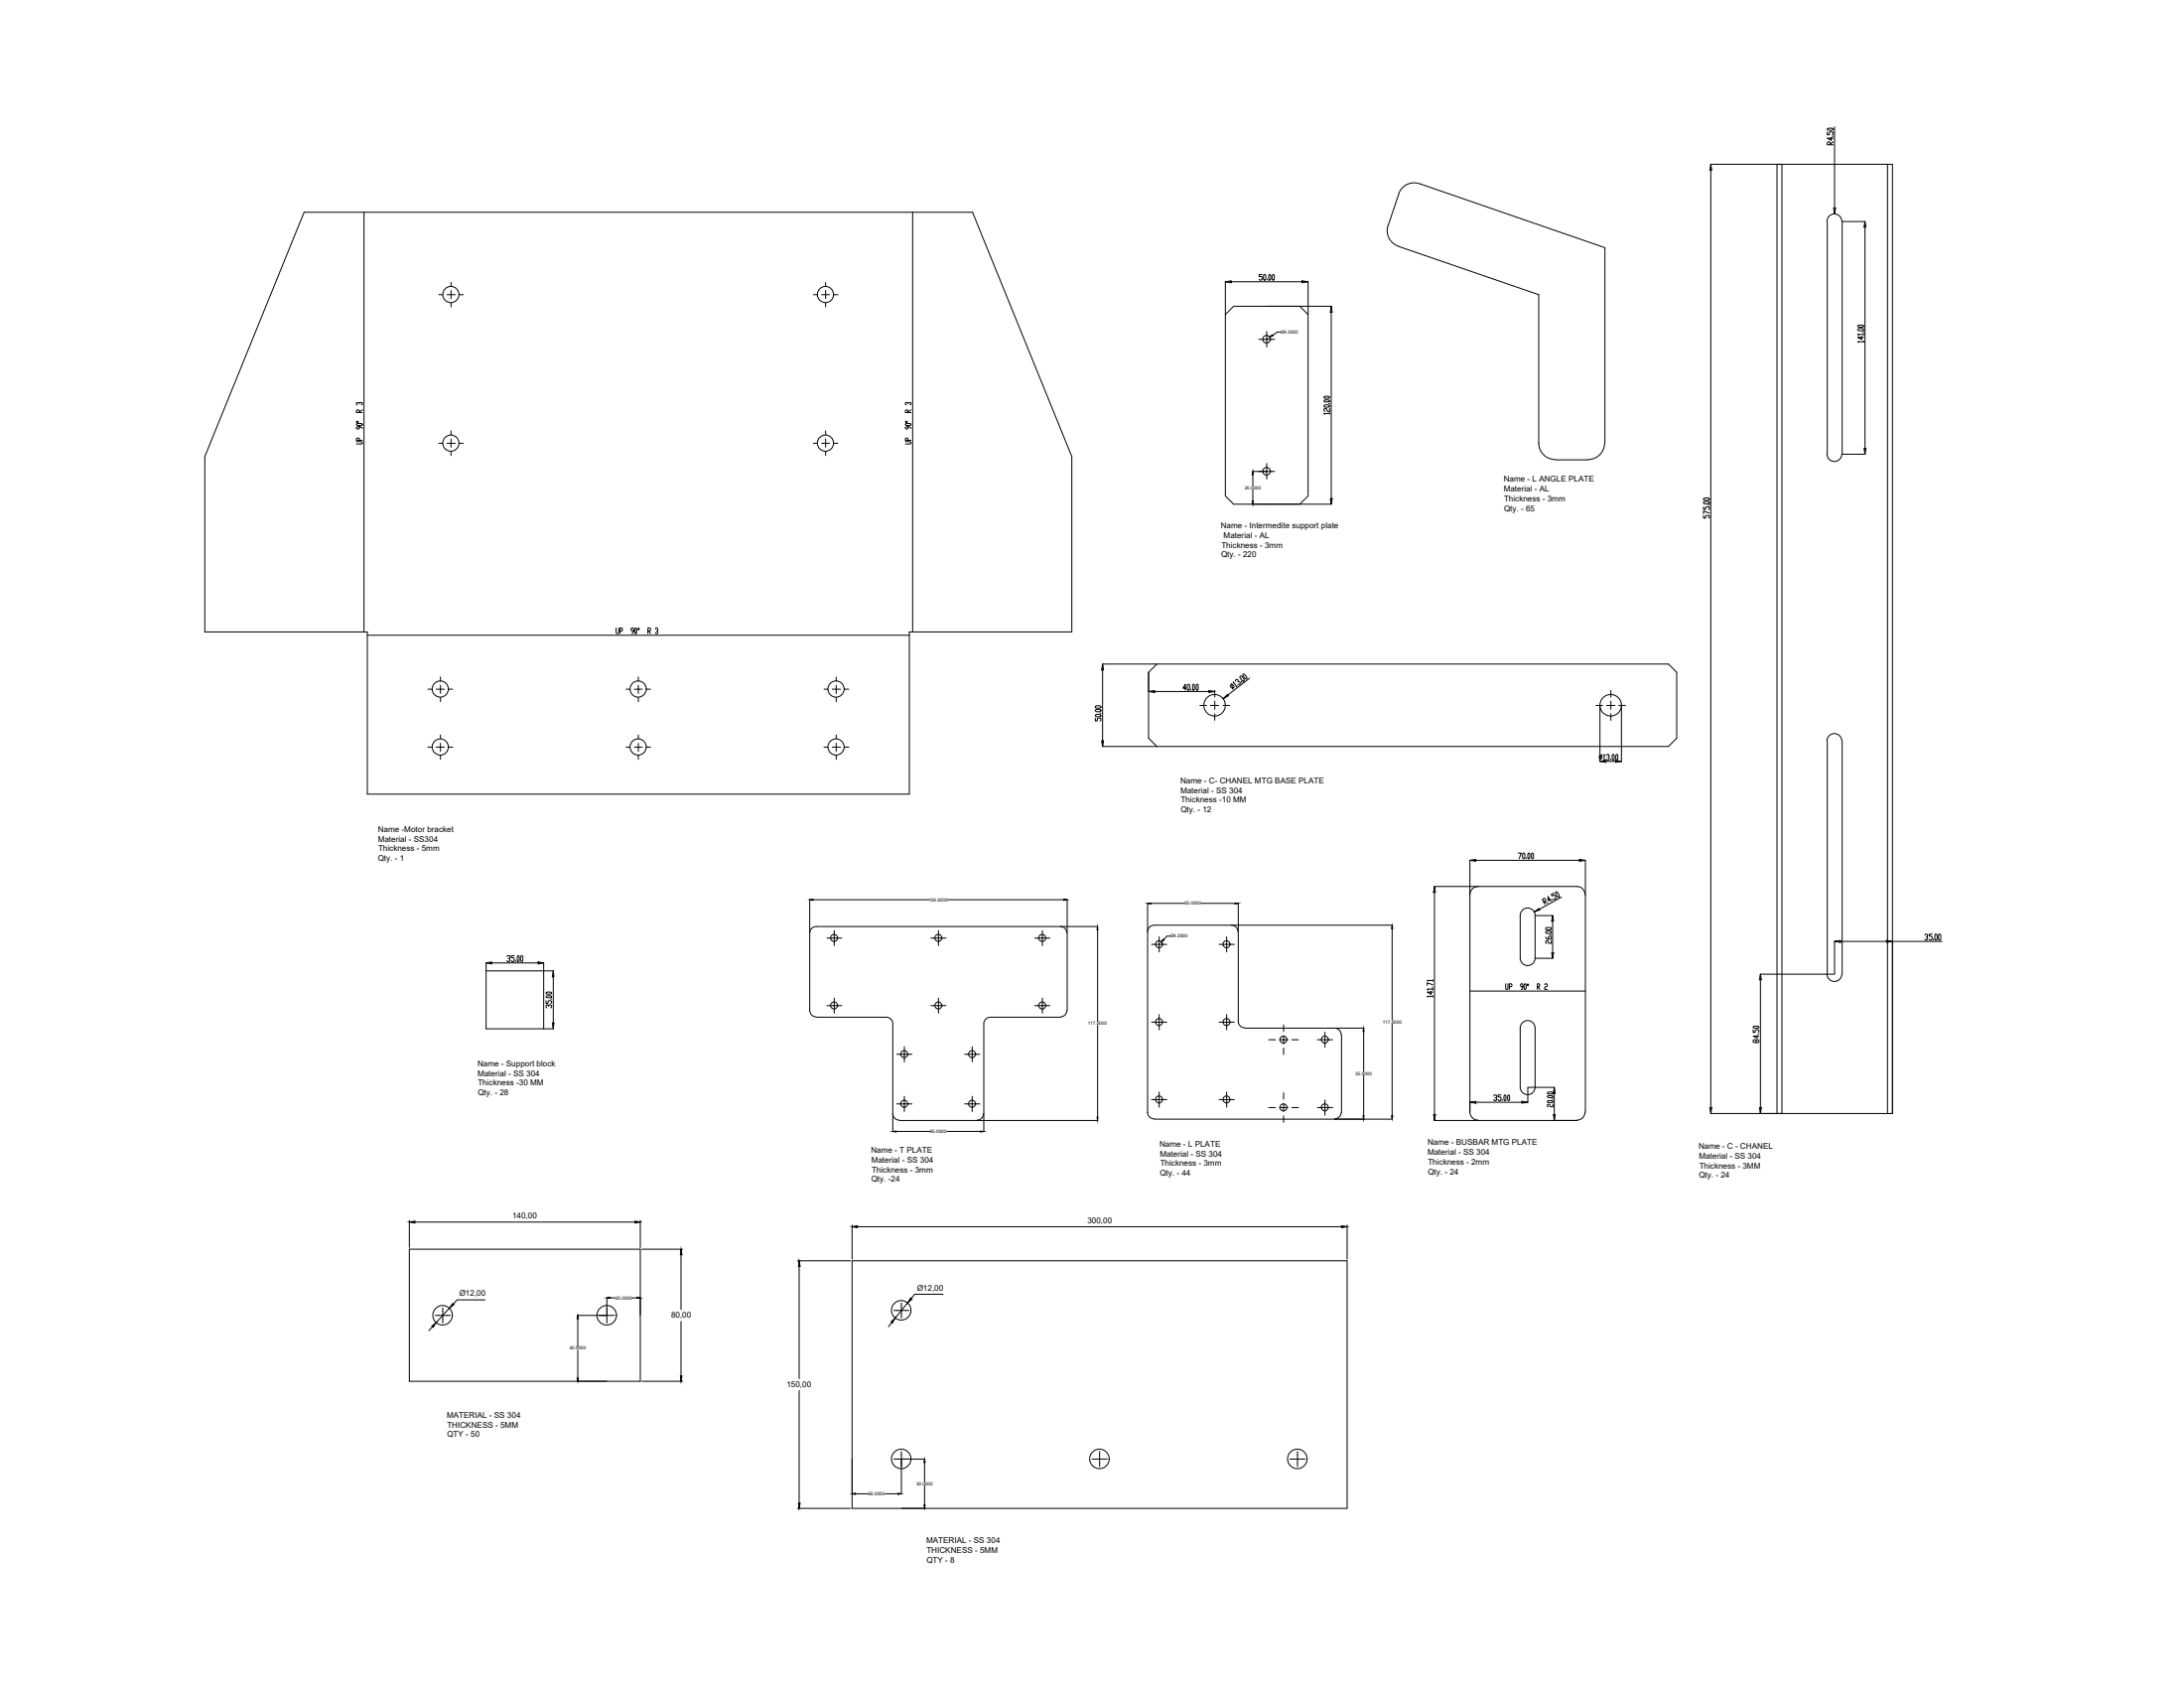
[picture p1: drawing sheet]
<svg xmlns="http://www.w3.org/2000/svg" width="279mm" height="216mm" viewBox="0 0 279 216" stroke-linecap="round" stroke-linejoin="round" font-family="sans-serif">
<!-- layer: 0 -->
<g fill="none" stroke="#000" stroke-width=".13">
<path d="M38.9 27.1h85.5l12.7 31.3v22.4h-20.8v20.8h-69.3v-20.8h-20.8v-22.4zM46.6 27.1v53.7M56.1 37.7h.5M57.2 37.7h1.1M57.7 36.1v.5M57.7 37.1v1.1M57.7 38.7v.6M58.8 37.7h.5M104.1 37.7h.5M105.1 37.7h1M105.6 36.1v.5M105.6 37.1v1.1"/>
<path d="M105.6 38.7v.6M106.7 37.7h.5M116.8 27.1v53.7M156.8 36l.7-.1v.3zM156.8 36h.7M166.6 35.9l.7 .1-.7 .2zM166.6 36h.7M170.3 39.2l.1 .7h-.2zM170.3 39.2v.7M178.9 31.5l18 6.2v19M178.9 24.8l-1.3 4a2.1 2.1 0 0 0 1.3 2.7M181.6 23.5a2.1 2.1 0 0 0-2.7 1.3"/>
<path d="M181.7 23.5l23.6 8.2v25M218.9 21l.1 .8h-.3zM218.9 21v.8M227.3 21h14.8v121.4h-14.8zM228 21v121.4M233.7 28.3a.95 .95 0 0 1 1-.9 .95 .95 0 0 1 .9 .9M233.8 28.3v29.8M234.6 26.6h.2l-.1 .8zM234.7 26.6v.8M235.7 28.3v29.8M238.6 28.3l.1 .8h-.2zM238.6 28.3v.8"/>
<path d="M241.5 21v121.4M45.6 56.5h.6l.2 .1v.1l-.2 .1h-.6M45.6 54.2h.1h.5l.2 .1-.2 .1h-.5zM45.6 53.9h.1h.1l-.1 .1zM46 56.3v-.2l-.2-.1-.2 .1v.2h.8M46 54.6v.2l-.2 .1-.2-.1v-.1l.1-.1h.4l.3 .2M46 52.8v-.3l-.2-.1-.2 .1v.3h.8M46 51.6a.24 .24 0 0 0-.4-.1v.2l.1 .1M46 51.5h.4v.2l-.2 .1M46.4 52.4l-.4 .3M56.1 56.7h.5M57.2 56.7h1.1"/>
<path d="M57.7 55.1v.5M57.7 56.1v1.1M57.7 57.8v.5M58.8 56.7h.5M104.1 56.7h.5M105.1 56.7h1M105.6 55.1v.5M105.6 56.1v1.1M105.6 57.8v.5M106.7 56.7h.5M115.8 56.5h.6l.1 .1v.1l-.1 .1h-.6M115.8 54.2h.2h.4l.1 .1-.1 .1h-.4z"/>
<path d="M115.8 53.9h.2h.1l-.1 .1zM116.2 56.3l-.1-.3-.3 .1v.2h.7M116.2 54.6l-.1 .3-.3-.1v-.1l.2-.1h.3l.2 .2M116.2 52.8l-.1-.4-.3 .1v.3h.7M116.2 51.6l-.1-.1h-.3v.2l.2 .1M116.2 51.5h.3v.2l-.1 .1M116.5 52.4l-.3 .3M156.8 40.2l1-1h8.5l1 1v23.2l-1 1.1h-8.5l-1-1.1zM161 43.4h2.1M162.1 43.4h.1M162.1 42.4v2M162.1 59.3v2"/>
<path d="M163.8 42.5h-.4l-.6 .4M196.9 56.7a2.1 2.1 0 0 0 2 2.1M199 58.8h4.2M205.3 56.7a2.1 2.1 0 0 1-2.1 2.1M233.7 58.1a.95 .95 0 0 0 1 .9 .95 .95 0 0 0 .9-.9M238.5 57.3h.2l-.1 .8zM238.6 57.3v.8M160.2 60.3h2.9M160.3 60.7v1.5M160.3 62.6v1.5M170.2 63.8h.2l-.1 .7zM170.3 63.8v.7"/>
<path d="M47 81.3h69.3M54.7 88.2h.6M54.7 95.6h.6M55.8 88.2h1.1M55.8 95.6h1.1M56.3 86.6v.5M56.3 87.6v1.1M56.3 89.2v.6M56.3 94v.5M56.3 95.1v1M56.3 96.6v.5M57.4 88.2h.5"/>
<path d="M57.4 95.6h.5M78.8 80.3v.6l.1 .1h.2l.1-.1v-.6M79.3 80.7h.2l.1-.1-.1-.3h-.2v.7M80.1 88.2h.5M80.1 95.6h.5M81.1 80.7h-.3l-.1-.1 .1-.3h.2l.1 .1v.4l-.3 .2M81.2 88.2h1M81.2 95.6h1M81.3 80.3l.1 .1v.5v.1l-.2-.1zM81.7 86.6v.5M81.7 87.6v1.1M81.7 89.2v.6"/>
<path d="M81.7 94v.5M81.7 95.1v1M81.7 96.6v.5M81.7 80.3l.1 .1-.1 .2-.1-.2zM82.7 88.2h.5M82.7 95.6h.5M82.9 80.7h.2l.1-.1-.1-.3h-.2v.7M83 80.7l.2 .3M83.9 80.4v-.1h.2l.1 .1-.1 .3h-.1M84.1 80.7l.1 .1-.1 .2h-.2v-.1M105.4 88.2h.5M105.4 95.6h.5"/>
<path d="M106.5 88.2h1M106.5 95.6h1M107 86.6v.5M107 87.6v1.1M107 89.2v.6M107 94v.5M107 95.1v1M107 96.6v.5M108 88.2h.6M108 95.6h.6M140.9 94.8h.3l-.1 .7zM141.1 84.9l.1 .8h-.3z"/>
<path d="M141.1 84.9v.8M141.1 94.8v.7M146.9 88.4l.8-.1v.3zM146.9 86l1.1-1.1h65.4l1.1 1.1v8.4l-1.1 1.1h-65.4l-1.1-1.1zM146.9 88.4h.8M154.6 88.3l.8 .1-.8 .2zM154.6 88.4h.8M156.5 89.4l.5-.6 .1 .2zM157.1 88.9l-.6 .5M204.7 97.4l.7-.1v.2zM204.7 97.4h.7M206.7 97.3l.7 .1-.7 .1z"/>
<path d="M206.7 97.4h.7M233.7 94.8a.95 .95 0 0 1 1-1 .95 .95 0 0 1 .9 1M233.8 94.8v29.8M235.7 94.8v29.8M103.6 115v4.3a.83 .83 0 0 1 .8-.8h36M103.6 119.4v9.9M104 115.1h14.8M105.8 120h1.9M106.7 119v2M119.1 120h1.9M120.1 119v2M121.2 115.1h14.9"/>
<path d="M132.4 120h1.9M133.4 119v2M135.7 118.5a.83 .83 0 0 1 .8 .8M136.5 115v4.3M136.5 119.4v9.9M140.4 118.9v11.8M146.8 115.5v3.6M146.8 119.2v23.1M147.2 115.5h4.4M147.6 118.3a.83 .83 0 0 0-.8 .9M147.7 118.3h30.4M148.3 119.8v2"/>
<path d="M149.7 119.7h-.4l-.4 .5M153.7 115.5h4.3M156.9 119.8v2M157.5 118.3a.83 .83 0 0 1 .9 .9M158.4 115.5v3.6M158.4 119.2v11.5M178.1 118.8v11.7M183.5 113.4l.1 .7h-.2zM183.5 113.4v.7M188 110l.8-.1v.3zM188 110h.8M189.1 113.4a1.04 1.04 0 0 0-1.1 1v27.8a1.04 1.04 0 0 0 1.1 1.1"/>
<path d="M189.1 113.4h12.7M194.8 116.4a.95 .95 0 0 1 1-.2 .95 .95 0 0 1 .6 .9v5.4a.95 .95 0 0 1-1 1 .95 .95 0 0 1-.9-.9v-5.5l.1-.4zM196.3 116.6l.6-.4 .1 .2zM196.9 116.3l-.6 .3M198.6 117.1l.2 .7h-.3zM198.6 117.1v.7M201.7 113.4a1.04 1.04 0 0 1 1.1 1M202.1 109.9l.7 .1-.7 .2zM202.1 110h.7M202.8 114.4v27.9M62.2 123.2l.7-.2v.3zM62.2 124.2h7.4v7.4h-7.4z"/>
<path d="M62.2 123.2h.7M68.8 123l.8 .2-.8 .1zM68.8 123.2h.8M70.7 130.8h.2l-.1 .8zM70.8 124.2l.1 .7h-.2zM70.8 124.2v.7M70.8 130.8v.8M103.6 129.2a.83 .83 0 0 0 .8 .9M104.4 130.1h9M105.8 128.6h1.9M106.7 127.6v2M113.4 130.1a.83 .83 0 0 1 .8 .8v13.9"/>
<path d="M114.7 134.8h2M115.7 133.9v1.9M119.1 128.6h1.9M120.1 127.6v2M123.4 134.8h1.9M124.4 133.9v1.9M126.7 130.1a.83 .83 0 0 0-.8 .8v13.9M126.7 130.1h9M132.4 128.6h1.9M133.4 127.6v2M136.5 129.2a.83 .83 0 0 1-.8 .9M140.4 131.1v11.8"/>
<path d="M147.3 130.7h2M147.3 120.8h2M148.3 120.8h.1M148.3 129.8v1.9M148.3 139.7v1.9M156 130.7h1.9M156 120.8h1.9M156.9 129.8v1.9M156.9 139.7v1.9M158.4 130.6a.83 .83 0 0 0 .8 .9M159.3 131.5h15.2M168.5 133h2"/>
<path d="M169.5 132v2M170.8 131.5a.83 .83 0 0 1 .8 .8M171.6 132.3v10M174.5 131.9v5.2M174.5 137.6v5.1M178.1 131v11.7M188 126.8h14.8M194.5 131.5v7.6a.95 .95 0 0 0 .9 .9 .95 .95 0 0 0 1-.9v-7.6M194.5 131.5a.95 .95 0 0 1 .9-1 .95 .95 0 0 1 1 1M198.5 121.8h.3l-.2 .8zM198.6 121.8v.8M198.8 139.1l.2 .7h-.3z"/>
<path d="M198.8 139.1v.7M225.2 124.6l.1 .7h-.2zM225.2 124.6v.7M233.7 124.6a.95 .95 0 0 0 1 .9 .95 .95 0 0 0 .9-.9M234.7 120.4l.8-.1v.2zM234.7 120.4h.8M241.3 120.3l.8 .1-.8 .1zM241.3 120.4h.8M52.4 159.8h29.5v16.9h-29.5zM52.4 156.1v3.5M53.1 156.3h28.1M81.9 156.1v3.5"/>
<path d="M82.1 159.8h5.2M109 156.7v4.4M109.7 156.9h61.9M114.2 142.4a.83 .83 0 0 0 .8 .9M114.6 144.7h4.4M114.7 141.2h2M115.1 143.3h25.3M115.7 140.2v2M121.1 144.7h4.3M123.4 141.2h1.9M124.4 140.2v2M125.8 142.4a.83 .83 0 0 1-.8 .9"/>
<path d="M146.8 142.3a.83 .83 0 0 0 .8 .8M147.3 140.6h2M147.7 143.1h30.4M156 140.6h1.9M168.5 141.7h2M169.5 140.7v1.9M171.6 142.3a.83 .83 0 0 1-.8 .8M172.3 156.7v4.4M183.4 142.6h.2l-.1 .7zM183.5 142.6v.7M188 141l.8-.1v.2zM188 141h.8"/>
<path d="M189.1 143.3h12.7M194.7 140.9l.8 .1-.8 .1zM194.7 141h.8M198.7 142.6h.3l-.2 .7zM198.8 142.6v.7M202.8 142.2a1.04 1.04 0 0 1-1.1 1.1M218.7 141.7h.3l-.1 .7zM218.9 141.7v.7M225.1 141.7h.2l-.1 .7zM225.2 141.7v.7M55.3 169.7l-.4 .5M55.7 168.2h1.9"/>
<path d="M56.6 167.3v1.9M57.5 167.3l-1.7 1.9M62.1 166.3h-3.6l-.5 .5M73.9 168.2h4.7M73.9 168.7v3.5M73.9 172.7v3.5M77.6 166v3.2M78.1 166h.6M80.9 166h.6M82.1 176.7h5.2M87.1 160.5v7M87.1 169v7"/>
<path d="M102 161.3h6.8M102.2 162v14.3M102.2 177.9v14.3M109 161.3h63.3v31.6h-63.3zM114.1 169.1l-.4 .6M114.3 167.6h2M115.3 166.6v2M116.1 166.6l-1.6 2M120.7 165.5h-3.7l-.4 .6M102 192.9h6.8M109.4 191.1h1.7M113.2 191.1h1.7"/>
<path d="M114.3 186.6h4M115.3 185.6v5.5M118.3 187v2.5M118.3 190v2.5M139.7 186.6h1.9M140.7 185.6v2M165 186.6h2M166 185.6v2"/>
<circle cx="57.7" cy="37.7" r="1.04"/>
<circle cx="105.6" cy="37.7" r="1.04"/>
<circle cx="57.7" cy="56.7" r="1.04"/>
<circle cx="105.6" cy="56.7" r="1.04"/>
<circle cx="162" cy="43.4" r=".49"/>
<circle cx="162" cy="60.3" r=".49"/>
<circle cx="56.3" cy="95.5" r="1.04"/>
<circle cx="56.3" cy="88.1" r="1.04"/>
<circle cx="81.6" cy="95.5" r="1.04"/>
<circle cx="81.6" cy="88.1" r="1.04"/>
<circle cx="107" cy="95.5" r="1.04"/>
<circle cx="107" cy="88.1" r="1.04"/>
<circle cx="155.4" cy="90.2" r="1.38"/>
<circle cx="206.1" cy="90.2" r="1.38"/>
<circle cx="106.7" cy="120" r=".44"/>
<circle cx="120" cy="120" r=".44"/>
<circle cx="133.3" cy="120" r=".44"/>
<circle cx="106.7" cy="128.6" r=".44"/>
<circle cx="115.7" cy="134.8" r=".44"/>
<circle cx="120" cy="128.6" r=".44"/>
<circle cx="124.4" cy="134.8" r=".44"/>
<circle cx="133.3" cy="128.6" r=".44"/>
<circle cx="148.3" cy="130.7" r=".44"/>
<circle cx="148.3" cy="120.8" r=".44"/>
<circle cx="156.9" cy="130.7" r=".44"/>
<circle cx="156.9" cy="120.8" r=".44"/>
<circle cx="164.2" cy="133" r=".44"/>
<circle cx="169.5" cy="133" r=".44"/>
<circle cx="115.7" cy="141.2" r=".44"/>
<circle cx="124.4" cy="141.2" r=".44"/>
<circle cx="148.3" cy="140.6" r=".44"/>
<circle cx="156.9" cy="140.6" r=".44"/>
<circle cx="164.2" cy="141.6" r=".44"/>
<circle cx="169.5" cy="141.6" r=".44"/>
<circle cx="56.6" cy="168.2" r="1.25"/>
<circle cx="77.6" cy="168.2" r="1.25"/>
<circle cx="115.3" cy="167.6" r="1.25"/>
<circle cx="115.3" cy="186.6" r="1.25"/>
<circle cx="140.7" cy="186.6" r="1.25"/>
<circle cx="166" cy="186.6" r="1.25"/>
</g>
<!-- layer: FORMAT -->
<g fill="none" stroke="#000" stroke-width=".13">
<path d="M233.8 16.9v.3h.2v-.3h.1h.4v.2l-.1 .1M233.8 16.5l.1-.1h.5l.1 .2-.1 .1h-.5zM234.1 18.5v-.2l-.1-.2-.2 .2v.2h.7M234.3 17.6v.4l-.5-.3h.7M234.4 17.4h.1M234.5 18.1l-.4 .3M234.7 16.2v10.4M156.8 36v4.2M157.5 36h9.1M161.5 35.1h-.4v.3h.3l.1 .1-.1 .3h-.2l-.1-.1M161.7 35.1h.1l.1 .1v.5l-.1 .1h-.1l-.1-.1v-.5zM162.1 39.2h8.2"/>
<path d="M162.1 35.7v.1M162.4 35.1l.2 .1v.5l-.1 .1-.2-.1v-.5zM162.7 35.2l.2-.1 .1 .1v.5l-.1 .1-.2-.1zM167.3 36v4.2M170.3 39.9v23.9M218.9 21h9M218.9 21.8v119.9M235.7 28.3h2.9M238.6 29.1v28.2M169.4 51.9l.1-.1h.5l.1 .2-.1 .1h-.5zM169.4 51.2h.1h.5l.1 .1-.1 .1h-.5zM169.4 50.8l.1-.1h.5l.1 .2h-.1h-.5z"/>
<path d="M170 51.6h.1M170.1 52.9h-.7l.1 .1M170.1 52.3v.3h-.2l-.3-.3h-.2v.2l.1 .1M170.1 52.8v.2M235.7 58.1h2.9M237.7 42.1l.1-.1h.5l.1 .2-.1 .1h-.5zM237.7 41.7l.1-.1h.5l.1 .2h-.1h-.5zM238.2 43v.4l-.5-.2h.7M238.3 42.5h.1M238.4 43.7h-.7l.1 .1M238.4 42.8h-.7l.1 .1M238.4 42.7v.2"/>
<path d="M238.4 43.6v.2M162.1 64.5h8.2M217.9 65.9v.4h.3v-.3l.1-.1 .4 .1v.2l-.1 .1M217.9 64.8v.4h.3v-.3l.1-.1 .4 .1v.2l-.1 .1M217.9 64.2l.2-.1h.5l.1 .1v.2h-.1h-.5h-.2zM218.1 63.7h.5l.1 .2-.1 .1h-.5l-.2-.1zM218.6 64.6h.1M218.7 65.6l-.8-.2v.3M140.1 91.8v.4h.3v-.3l.1-.1 .3 .1v.2l-.1 .1M140.1 91.5l.2-.1h.4l.1 .2-.1 .1h-.4zM140.1 90.8l.2-.1h.4l.1 .2-.1 .1h-.4zM140.1 90.4l.2-.1h.4l.1 .1v.1l-.1 .1h-.4l-.2-.1z"/>
<path d="M140.7 91.2h.1M141.1 84.9h6.9M141.1 95.5h6.9M141.1 85.7v9.1M146.9 86v2.4M147.7 88.4h6.9M151.7 88h-.4l.3-.5v.8M151.9 87.6l.1-.1 .2 .1v.6l-.1 .1-.2-.1zM152.4 88.2v.1M152.7 87.5l.1 .1v.6l-.1 .1-.1-.1v-.6zM153.1 87.5l.2 .1v.6l-.1 .1-.2-.1v-.6zM153.5 90.2h.8"/>
<path d="M154.9 90.2h1M155.4 90.2h.1M155.4 88.3v.9M155.4 89.7v1M155.4 91.3v.8M156.5 90.2h.8M157.4 87.6h.3l.2 .2v.1l-.3 .1-.2-.2zM157.5 87.4l.2 .8M157.8 87.4v-.2l.4 .6M158.1 87.1l-.1-.1 .2-.1 .2 .1v.2M158.3 87.7l-.1 .2M158.4 87.2l.3 .1v.2h-.3"/>
<path d="M158.7 86.5h.2l.3 .4-.1 .2h-.2l-.3-.4zM158.8 87.2l.1 .1M159 86.2h.2l.3 .4v.2h-.2l-.3-.4zM159.9 86.8l-2.8 2.1M204.2 90.2h.8M204.7 96.6l.2 .1v.4h-.2l-.1-.1zM204.7 90.2v7.2M204.9 96.5l-.3 .7M205.1 96.6l.1-.1v.7M205.1 97.2h.2M205.4 97.4h1.3M205.5 96.6l.1-.1h.2l.1 .2-.2 .1"/>
<path d="M205.5 90.2h1.1M205.8 96.8l.1 .2-.1 .2h-.2l-.1-.1M206 97.1v.1M206.1 88.3v.9M206.1 89.7v1M206.1 91.3v.8M206.3 96.5l.2 .1v.5l-.1 .1-.2-.1v-.5zM206.8 96.5l.2 .1v.5l-.1 .1-.2-.1v-.5zM207.1 90.2h.8M207.4 90.2v7.2M183.5 113.4h5.6M183.5 114.1v28.5"/>
<path d="M188 110v4.4M188.8 110h13.3M194.2 109.1h.4l-.2 .7M194.8 109.2l.1-.1 .2 .1v.5l-.1 .1-.2-.1zM195.2 109.7v.1M195.5 109.1l.2 .1v.5l-.1 .1-.1-.1v-.5zM196 109.1l.2 .1v.5l-.1 .1-.2-.1v-.5zM196.4 117.1h2.2M197.5 115.4l.2-.2v-.3h-.1l-.3 .1 .4 .7M197.6 115.3l.4 .2M197.7 119.9l.3 .2h.3l.2-.1v-.1l-.3-.2-.1 .2v.2M197.7 119.2l.2-.1h.4l.2 .2-.2 .1h-.4z"/>
<path d="M197.7 118.7l.2-.1h.4l.2 .1v.1l-.2 .1h-.4l-.2-.1zM198.3 119.6h.2M198.4 115l-.4 .2v-.5l.4 .6M198.6 115v.2M198.6 117.8v4M198.8 114.2l-.3 .2 .1 .2 .2-.1 .2 .1 .1 .3-.2 .1-.1-.1M199 114.1h.3l.2 .6h-.3zM199.8 114.7l-2.9 1.6M202.8 110v4.4M246.3 119.6v-.1h.2l.1 .2-.2 .2M246.5 119.9l.1 .1-.1 .2h-.2v-.1M247.2 119.5h-.4v.2h.3l.1 .2v.2l-.1 .1h-.2l-.1-.1"/>
<path d="M247.6 119.5h.1l.1 .1v.5l-.1 .1h-.1l-.1-.1v-.5zM248.1 119.5h.1l.1 .1v.5l-.1 .1h-.1l-.1-.1v-.5zM62.2 123.2v1M62.9 123.2h5.9M64.9 122.4v-.2h.3v.2v.2h-.2M65.2 122.6v.1v.3h-.3v-.1M65.8 122.2h-.4v.3h.3l.1 .1-.1 .4h-.2l-.1-.1M66 122.9v.1M66.3 122.2l.1 .2v.5l-.1 .1-.1-.1v-.5zM66.6 122.4l.1-.2 .2 .2v.5l-.1 .1-.2-.1zM69.6 123.2v1M69.6 131.6h1.2"/>
<path d="M69.6 124.2h1.2M69.9 128v.4h.2v-.3l.1-.1 .4 .1v.1l-.2 .2M69.9 127.4h.1h.4l.2 .1-.2 .1h-.4zM69.9 127l.1-.1h.4l.2 .2h-.2h-.4zM70.2 128.7l-.1-.2-.2 .1v.2l.1 .1M70.2 128.6l.1-.1 .3 .1v.2l-.2 .1M70.4 127.8h.2M70.8 124.9v5.9M162.3 133h.9M163.7 133h1.1M164.2 131.1v.8M164.2 132.5v1"/>
<path d="M164.2 134v.9M164.2 139.8v.8M165.3 133h.8M183.1 126.8v.4l-.5-.3h.7M183.2 126.3h.1M183.3 127.4h-.7l.1 .1M183.3 126.5h-.7l.1 .1M183.3 126l-.7-.3v.3M183.3 125.4h-.7l.1 .1M183.3 125.3v.2M183.3 126.4v.2M183.3 127.4v.1"/>
<path d="M192.6 125.8v.6l.1 .1h.1l.1-.1v-.6M193.1 126.2h.2l.1-.1-.1-.3h-.2v.7M194.8 126.2h-.2l-.1-.1 .1-.3h.2v.2v.3l-.1 .2h-.1M195.1 125.8l.1 .2v.4v.1l-.2-.1v-.4zM195.5 125.8v.2v.1zM195.5 139.1h3.3M195.5 139.1v1.9M196.4 122.6h2.2M196.7 126.2h.2l.1-.1-.1-.3h-.2v.7M196.8 126.2l.2 .3M197.6 126l.1-.2h.2l.1 .2-.1 .2-.3 .1v.2h.4M198 139.8l.1-.1h.4l.2 .1-.2 .1h-.4z"/>
<path d="M198.5 120.3v.4l-.4-.1v-.2l-.1-.1-.3 .1v.2l.2 .1M198.8 139.8v2.8M224.3 131.7v.4h.2v-.3l.2-.1 .3 .1-.1 .3M224.3 131.3l.1-.1h.5l.1 .2-.1 .1h-.5zM224.7 133.1l.2-.1 .1 .3-.2 .1-.3-.4-.2 .1v.2l.1 .1 .3-.1M224.8 132.4v.4l-.5-.3h.7M224.9 132.3h.1M225.2 124.6h9.5M225.2 125.3v16.4M234.7 120.4v4.2M235.5 120.4h5.8M247.4 120.1v.1"/>
<path d="M248.5 120.4h-6.4v22M162.3 141.7h.9M163.7 141.7h1.1M164.2 141.1v1.1M164.2 142.7v.9M165.3 141.7h.8M183.5 143.3h5.6M188 141v1.3M188.8 141h5.9M191.1 140.2l.1-.1h.2l.1 .2-.1 .1h-.1M191.4 140.4l.1 .1-.1 .3h-.2l-.1-.2M192 140.1h-.4v.2h.3l.1 .1-.1 .4h-.2l-.1-.2"/>
<path d="M192.2 140.6v.2M192.5 140.1l.2 .1v.4l-.1 .2-.2-.2v-.4zM193 140.1l.1 .1v.4l-.1 .2-.1-.2v-.4zM198 140.9l.1-.1h.4l.2 .1-.2 .1h-.4zM198 140.2l.1-.1h.4l.2 .2-.2 .1h-.4zM198.5 140.6h.2M198.7 141.2v.4l-.4-.1v-.2l-.1-.1-.2 .1v.2l.1 .1M198.8 143.3h3M218.9 142.4h9"/>
</g>
<!-- layer: 0 -->
<g fill="#000" stroke="#000" stroke-width=".13">
<path d="M162.4 43.1l.4-.3 .1 .1zM160.3 60.3v.4h-.1zM160.2 64.1h.1v.4zM103.6 115.1l.4-.1v.2zM136.1 115l.4 .1-.4 .1zM140.4 118.5l.1 .4h-.2zM146.8 115.5h.4v.1zM158 115.5h.4l-.4 .1zM178.1 118.3l.1 .5h-.2zM148.8 120.1l.1 .1-.3 .3zM174.5 131.5v.4h-.1zM52.4 156.3l.7-.1v.2z"/>
<path d="M81.2 156.2l.7 .1-.7 .1zM109 156.9l.7-.1v.2zM114.2 144.7h.4v.1zM125.4 144.7h.5l-.5 .1zM140.3 142.9h.2l-.1 .4zM171.6 156.8l.7 .1-.7 .1zM174.4 142.7h.1v.4zM178 142.7h.2l-.1 .4zM55.2 169.6l.6-.4-.4 .6zM57.9 166.7l.2 .1-.6 .5zM73.9 168.2l.1 .5h-.2zM73.8 176.2h.2l-.1 .5z"/>
<path d="M77.6 166l.5-.1v.1zM81.5 165.9l.4 .1h-.4zM87 176h.2l-.1 .7zM87.1 159.8l.1 .7h-.2zM102.2 161.3l.2 .7h-.2zM114 169.1l.5-.5-.3 .6zM116.5 166l.2 .2-.6 .4zM102.2 192.2h.2l-.2 .7zM109 191.1l.4-.1v.1zM114.9 191l.4 .1h-.4zM118.3 186.6l.1 .4h-.2zM118.2 192.5h.2l-.1 .4z"/>
</g>
<g font-size="1">
<text x="192.4" y="61.7">Name - L ANGLE PLATE</text>
<text x="192.4" y="62.9">Material - AL</text>
<text x="192.4" y="64.1">Thickness - 3mm</text>
<text x="192.4" y="65.4">Qty. - 65</text>
<text x="156.2" y="67.6">Name - Intermedite support plate</text>
<text x="156.2" y="71.3">Qty. - 220</text>
<text x="156.3" y="70.1">Thickness - 3mm</text>
<text x="156.5" y="68.8">Material - AL</text>
<text x="151" y="100.2">Name - C- CHANEL MTG BASE PLATE</text>
<text x="151" y="101.4">Material - SS 304</text>
<text x="48.3" y="106.4">Name -Motor bracket</text>
<text x="48.3" y="107.7">Material - SS304</text>
<text x="151" y="102.7">Thickness -10 MM</text>
<text x="151" y="103.9">Qty. - 12</text>
<text x="48.3" y="110.1">Qty. - 1</text>
<text x="48.4" y="108.9">Thickness - 5mm</text>
<text x="61.1" y="136.4">Name - Support block</text>
<text x="61.1" y="137.6">Material - SS 304</text>
<text x="61.1" y="138.9">Thickness -30 MM</text>
<text x="61.1" y="140.1">Qty. - 28</text>
<text x="111.4" y="147.5">Name - T PLATE</text>
<text x="111.5" y="148.7">Material - SS 304</text>
<text x="111.5" y="150">Thickness - 3mm</text>
<text x="148.3" y="146.7">Name - L PLATE</text>
<text x="148.4" y="147.9">Material - SS 304</text>
<text x="148.4" y="149.2">Thickness - 3mm</text>
<text x="182.6" y="146.5">Name - BUSBAR MTG PLATE</text>
<text x="182.6" y="147.7">Material - SS 304</text>
<text x="182.7" y="149">Thickness - 2mm</text>
<text x="217.3" y="147">Name - C - CHANEL</text>
<text x="217.3" y="148.2">Material - SS 304</text>
<text x="217.4" y="149.5">Thickness - 3MM</text>
<text x="65.5" y="155.8">140,00</text>
<text x="111.5" y="151.2">Qty. -24</text>
<text x="148.4" y="150.4">Qty. - 44</text>
<text x="182.7" y="150.2">Qty. - 24</text>
<text x="217.3" y="150.7">Qty. - 24</text>
<text x="139.1" y="156.4">300,00</text>
<text x="58.8" y="165.8">Ø12,00</text>
<text x="117.3" y="165.1">Ø12,00</text>
<text x="85.9" y="168.5">80,00</text>
<text x="100.6" y="177.4">150,00</text>
<text x="57.2" y="181.3">MATERIAL - SS 304</text>
<text x="57.2" y="182.6">THICKNESS - 5MM</text>
<text x="57.2" y="183.8">QTY - 50</text>
<text x="118.5" y="197.4">MATERIAL - SS 304</text>
<text x="118.5" y="198.6">THICKNESS - 5MM</text>
<text x="118.5" y="199.9">QTY - 8</text>
</g>
<g font-size=".6">
<text x="163.8" y="42.7">Ø4.5000</text>
<text x="159.2" y="62.6">20.0000</text>
<text x="118.8" y="115.3">156.0000</text>
<text x="149.7" y="119.9">Ø4.2000</text>
<text x="151.6" y="115.8">55.0000</text>
<text x="139.1" y="131.1">117.5000</text>
<text x="176.9" y="131">117.5000</text>
<text x="173.4" y="137.5">55.0000</text>
<text x="119" y="144.9">55.0000</text>
<text x="78.7" y="166.2">20.0000</text>
<text x="72.9" y="172.6">40.0000</text>
<text x="111.1" y="191.3">30.0000</text>
<text x="117.2" y="190">30.0000</text>
</g>
</svg>
